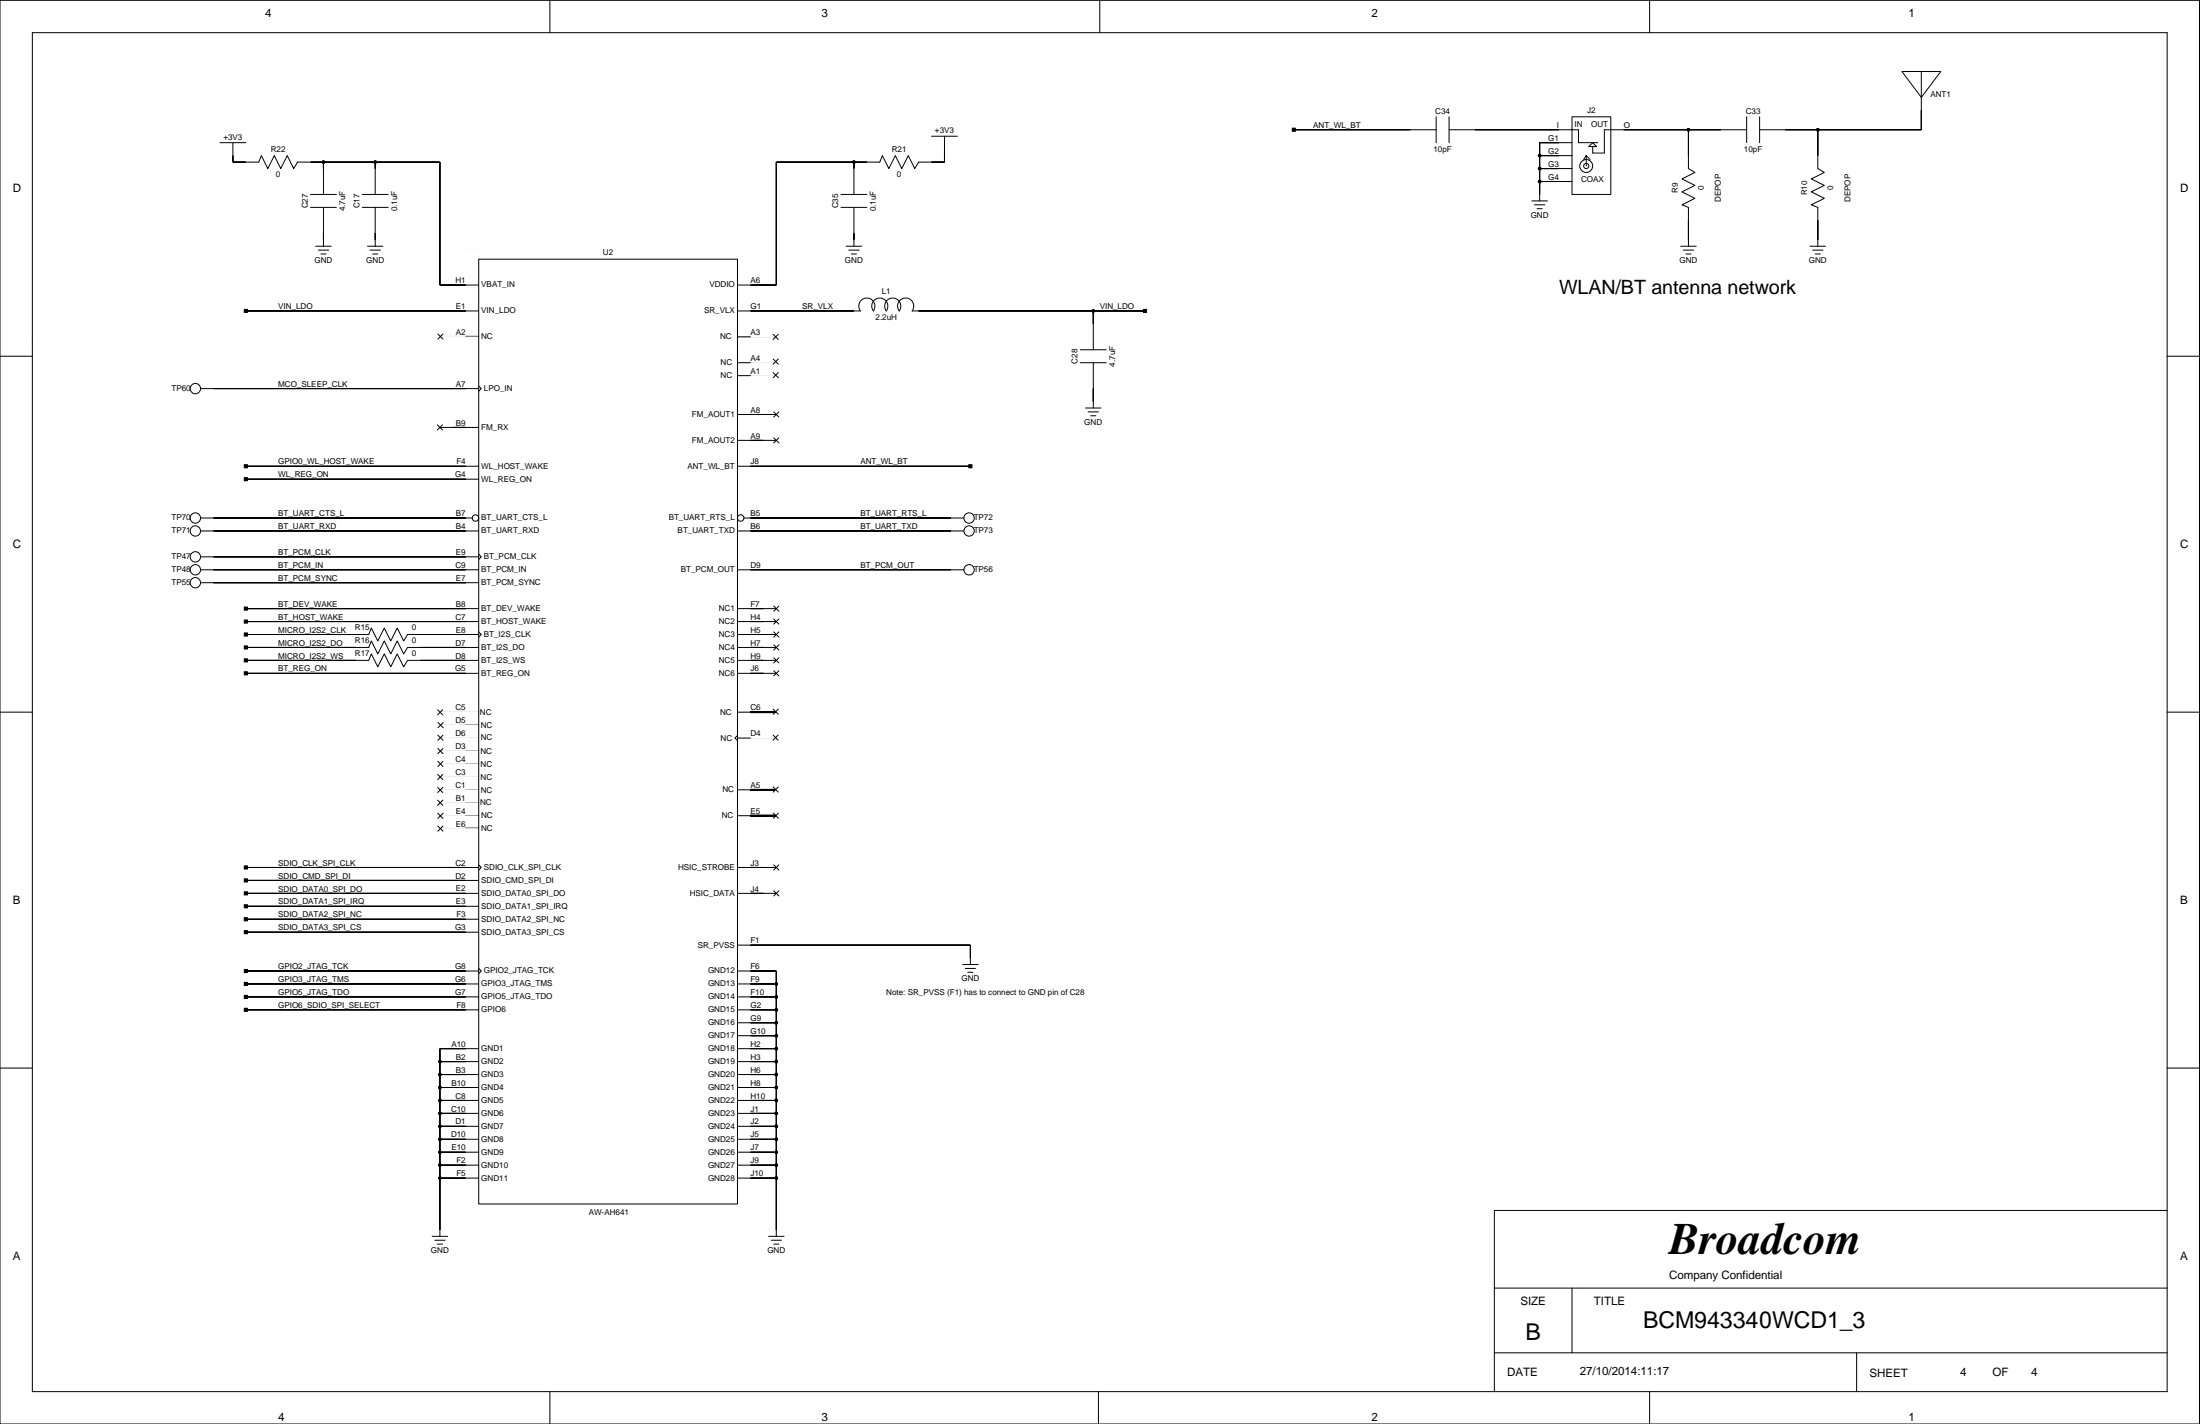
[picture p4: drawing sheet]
<svg xmlns="http://www.w3.org/2000/svg" width="432mm" height="279mm" viewBox="0 0 432 279" stroke-linecap="round" stroke-linejoin="round" font-family="sans-serif">
<g fill="none" stroke="#000" stroke-width=".2">
<path d="M0 .1h431.7v279.3h-431.7zM6.3 6.4h419.1v266.7h-419.1zM107.9 .1v6.3M215.9 .1v6.3M323.8 .1v6.3M373.3 14h7.6l-3.8 5.1zM377.1 14v11.5h-31.7M378.4 19.1h.1M379.6 19.1h.1M380.9 19.1h.1M43.2 28h5M45.7 28v3.8h5.1l.5-1.3 1.3 2.6 1.2-2.6 1.3 2.6 1.3-2.6 1.2 2.6 .8-1.3h27.9v24.1h7.7"/>
<path d="M60.9 38.2h5.1M63.5 31.8v6.4M71.1 38.2h5.1M73.6 31.8v6.4M165.1 38.2h5M167.6 31.8v6.4M182.8 26.7h5.1M185.4 26.7v5.1h-5.1l-.8 1.3-1.2-2.6-1.3 2.6-1.3-2.6-1.2 2.6-1.3-2.6-.5 1.3h-20.3v24.1h-7.7M253.9 25.5h28M281.9 22.9v5.1M284.4 25.5h25.4v2.5h3.8M284.4 22.9v5.1"/>
<path d="M300.7 39.4h3M302.2 30.5h6.3M302.2 33.1h6.3M302.2 35.6h6.3M308.5 28h-6.3v11.4M308.5 22.9h7.7v15.3h-7.7zM311.3 30.5l-.5 .8M311.3 30.5v2.1M311.3 30.5l.8 .8M312.6 28l.8 .8h-1.6zM331.4 25.5v7.6l1.3 .7-2.6 1.3 2.6 1.3-2.6 1.2 2.6 1.3-2.6 1.3 1.3 .5v7.6M342.8 22.9v5.1"/>
<path d="M342.8 25.5h-27.9v4.5h-2.3v-1.2M345.4 22.9v5.1M356.8 25.5v7.6l1.3 .7-2.6 1.3 2.6 1.3-2.6 1.2 2.6 1.3-2.6 1.3 1.3 .5v7.6M378.4 20.4h.1M379.6 21.6h.1M60.9 40.7h5.1M62 48.3h3M62.5 49.1h2M63 49.8h1M63.5 40.7v7.6M71.1 40.7h5.1M72.1 48.3h3.1"/>
<path d="M72.6 49.1h2.1M73.1 49.8h1.1M73.6 40.7v7.6M94 50.9h50.7v185.3h-50.7zM165.1 40.7h5M166.1 48.3h3M166.6 49.1h2M167.1 49.8h1M167.6 40.7v7.6M301.2 40.2h2M301.7 40.9h1M329.9 48.3h3"/>
<path d="M330.4 49.1h2M330.9 49.8h1M355.3 48.3h3M355.8 49.1h2M356.3 49.8h1M0 69.9h6.3M39.4 76.2h54.6M48.2 61h45.8M85.9 65.5l1 1M86.6 65.9l7.4 .1M86.9 65.5l-1 1M94 75.7l.5 .5-.5 .6"/>
<path d="M144.7 61h24.2a1.59 1.59 0 0 1 .2-2.1 1.59 1.59 0 0 1 2.1 0 1.59 1.59 0 0 1 .2 2.1 1.59 1.59 0 0 1 .2-2.1 1.59 1.59 0 0 1 2.2 0 1.59 1.59 0 0 1 .2 2.1 1.59 1.59 0 0 1 .2-2.1 1.59 1.59 0 0 1 2.1 0 1.59 1.59 0 0 1 .2 2.1 1.59 1.59 0 0 1 .2-2.1 1.59 1.59 0 0 1 2.1 0 1.59 1.59 0 0 1 .2 2.1h45.7M144.7 71.2h2.6M144.7 66.1h2.6M145 66.2h7.1M145 71h7.1M151.7 65.6l1 1M151.7 70.4l1.1 1.1M151.7 73.1l1.1 1M152.1 73.7h-7.4M152.7 65.6l-1 1M152.8 70.4l-1.1 1.1M152.8 73.1l-1.1 1"/>
<path d="M212 71.2h5.1M212 68.6h5.1M214.6 61v7.6M214.6 71.2v8.9M425.4 69.9h6.3M48.2 91.5h45.8M48.2 94h45.8M85.8 83.4l1 1M86.3 83.9h7.7M86.8 83.4l-1 1M144.7 91.5h45.8M144.7 81.3h7.7"/>
<path d="M144.7 86.4h7.7M151.9 80.8l1 1M151.9 85.9l1 1M152.9 80.8l-1 1M152.9 85.9l-1 1M213.1 80.1h3M213.6 80.8h2M214.1 81.6h1M39.4 109.3h54.6M39.4 111.8h54.6M39.4 114.3h54.6M39.4 101.6h53.3"/>
<path d="M39.4 104.2h54.6M48.2 119.4h45.8M94 108.8l.5 .5-.5 .5M144.7 119.4h7.7M144.7 111.8h44.5M144.7 104.2h44.5M146 101.6h43.2M151.9 118.9l1 1M152.9 118.9l-1 1M0 139.7h6.3M48.2 122h45.8M48.2 132.1h45.8"/>
<path d="M48.2 124.5h24.2l.5-1.3 1.3 2.6 1.2-2.6 1.3 2.6 1.3-2.6 1.2 2.6 .8-1.3h14M48.2 127h24.2l.5-1.2 1.3 2.5 1.2-2.5 1.3 2.5 1.3-2.5 1.2 2.5 .8-1.3h14M48.2 129.6h24.2l.5-1.3 1.3 2.5 1.2-2.5 1.3 2.5 1.3-2.5 1.2 2.5 .8-1.2h14M85.9 139.2l1 1.1M86.9 139.2l-1 1.1M94 124l.5 .5-.5 .5M94 139.6l-7.5 .1M144.7 139.7h7.4M144.7 122h7.7M144.7 124.5h7.7M144.7 127h7.7M144.7 129.6h7.7"/>
<path d="M144.7 132.1h7.7M151.7 139.1l1.1 1.1M151.9 121.4l1 1.1M151.9 124l1 1M151.9 126.5l1 1M151.9 129.1l1 1M151.9 131.6l1 1M152.8 139.1l-1.1 1.1M152.9 121.4l-1 1.1M152.9 124l-1 1M152.9 126.5l-1 1M152.9 129.1l-1 1"/>
<path d="M152.9 131.6l-1 1M425.4 139.7h6.3M85.9 154.5l1 1M85.9 157l1 1M85.9 151.9l1 1.1M85.9 146.9l1.1 1M85.9 149.4l1.1 1M85.9 159.6l1.1 1M85.9 144.2l1.1 1.1M86 141.8l1 1M86.6 157.4h7.4M86.6 154.9h7.1"/>
<path d="M86.6 149.8h7.1M86.6 144.7h7.4M86.9 154.5l-1 1M86.9 157l-1 1M86.9 151.9l-1 1.1M87 146.9l-1.1 1M87 149.4l-1.1 1M87 159.6l-1.1 1M87 144.2l-1.1 1.1M87 141.8l-1 1M91.4 149.8h2.6M91.4 154.9h2.6"/>
<path d="M94 142.2h-7.4M94 147.3h-7.4M94 152.3l-7.4 .1M94 160h-7.4M144.7 144.8h7.4M144.7 155h2.6M144.7 144.3l-.5 .5 .5 .5M151.7 144.2l1 1M151.7 154.4l1.1 1M151.8 159.5l1 1.1M152.7 144.2l-1 1M152.8 154.4l-1.1 1"/>
<path d="M152.8 159.5l-1 1.1M48.2 175.3h45.8M48.2 170.2h45.8M48.2 172.7h45.8M48.2 177.8h45.8M85.9 162.1l1.1 1M86.6 162.5h7.1M87 162.1l-1.1 1M91.4 162.4h2.6M94 169.7l.5 .5-.5 .5M144.7 175.3h7.7M144.7 170.2h7.7"/>
<path d="M144.7 160h2.6M151.9 169.7l1 1M151.9 174.8l1 1M152.9 169.7l-1 1M152.9 174.8l-1 1M48.2 190.5h45.8M48.2 193.1h45.8M48.2 195.6h45.8M48.2 198.1h45.8M48.2 180.4h45.8M48.2 182.9h45.8M94 190l.5 .5-.5 .5"/>
<path d="M144.7 190.5h7.7v52.1M144.7 193.1h7.7M144.7 195.6h7.7M144.7 198.1h7.7M144.7 185.4h45.8v3.9M188.9 189.3h3.1M189.4 190h2.1M189.9 190.8h1.1M0 209.6h6.3M86.3 208.3h7.7M86.3 210.8h7.7M86.3 213.4h7.7"/>
<path d="M86.3 215.9h7.7M86.3 218.5h7.7M94 205.8h-7.7v36.8M144.7 205.8h7.7M144.7 200.7h7.7M144.7 203.2h7.7M144.7 208.3h7.7M144.7 210.8h7.7M144.7 213.4h7.7M144.7 215.9h7.7M144.7 218.5h7.7M425.4 209.6h6.3"/>
<path d="M86.3 228.6h7.7M86.3 231.2h7.7M86.3 226.1h7.7M86.3 221h7.7M86.3 223.5h7.7M144.7 228.6h7.7M144.7 231.2h7.7M144.7 226.1h7.7M144.7 221h7.7M144.7 223.5h7.7M425.4 237.5h-132.1v35.6M84.8 242.6h3.1"/>
<path d="M85.3 243.3h2.1M85.8 244.1h1M150.8 242.6h3.1M151.3 243.3h2.1M151.9 244.1h1M293.3 252.7h132.1M308.5 252.7v12.7M107.9 273.1v6.3M215.6 273.1v6.3M293.3 265.4h132.1M323.8 273.1v6.3M364.4 265.4v7.7"/>
<circle cx="63.5" cy="31.8" r=".25"/>
<circle cx="73.6" cy="31.8" r=".25"/>
<circle cx="167.6" cy="31.8" r=".25"/>
<circle cx="302.2" cy="30.5" r=".25"/>
<circle cx="302.2" cy="33.1" r=".25"/>
<circle cx="302.2" cy="35.6" r=".25"/>
<circle cx="311.3" cy="32.6" r="1.27"/>
<circle cx="311.3" cy="32.6" r=".51"/>
<circle cx="331.4" cy="25.5" r=".25"/>
<circle cx="356.8" cy="25.5" r=".25"/>
<circle cx="38.3" cy="76.2" r="1.02"/>
<circle cx="214.6" cy="61" r=".25"/>
<circle cx="38.3" cy="101.6" r="1.02"/>
<circle cx="38.3" cy="114.3" r="1.02"/>
<circle cx="38.3" cy="104.2" r="1.02"/>
<circle cx="38.3" cy="111.8" r="1.02"/>
<circle cx="38.3" cy="109.3" r="1.02"/>
<circle cx="93.3" cy="101.6" r=".63"/>
<circle cx="145.4" cy="101.6" r=".63"/>
<circle cx="190.2" cy="101.6" r="1.02"/>
<circle cx="190.2" cy="111.8" r="1.02"/>
<circle cx="190.2" cy="104.2" r="1.02"/>
<circle cx="152.4" cy="195.6" r=".25"/>
<circle cx="152.4" cy="193.1" r=".25"/>
<circle cx="152.4" cy="198.1" r=".25"/>
<circle cx="86.3" cy="210.8" r=".25"/>
<circle cx="86.3" cy="215.9" r=".25"/>
<circle cx="86.3" cy="208.3" r=".25"/>
<circle cx="86.3" cy="213.4" r=".25"/>
<circle cx="86.3" cy="218.5" r=".25"/>
<circle cx="152.4" cy="210.8" r=".25"/>
<circle cx="152.4" cy="203.2" r=".25"/>
<circle cx="152.4" cy="200.7" r=".25"/>
<circle cx="152.4" cy="215.9" r=".25"/>
<circle cx="152.4" cy="208.3" r=".25"/>
<circle cx="152.4" cy="205.8" r=".25"/>
<circle cx="152.4" cy="213.4" r=".25"/>
<circle cx="152.4" cy="218.5" r=".25"/>
<circle cx="86.3" cy="231.2" r=".25"/>
<circle cx="86.3" cy="221" r=".25"/>
<circle cx="86.3" cy="228.6" r=".25"/>
<circle cx="86.3" cy="223.5" r=".25"/>
<circle cx="86.3" cy="226.1" r=".25"/>
<circle cx="152.4" cy="228.6" r=".25"/>
<circle cx="152.4" cy="221" r=".25"/>
<circle cx="152.4" cy="231.2" r=".25"/>
<circle cx="152.4" cy="223.5" r=".25"/>
<circle cx="152.4" cy="226.1" r=".25"/>
</g>
<g fill="#000" stroke="#000" stroke-width=".2">
<path d="M45.7 30.5v1.3z" fill-rule="evenodd"/>
<path d="M45.7 31.8h2.5z" fill-rule="evenodd"/>
<path d="M60.9 31.8h2.6z" fill-rule="evenodd"/>
<path d="M63.5 31.8v1.3z" fill-rule="evenodd"/>
<path d="M73.6 31.8v1.3z" fill-rule="evenodd"/>
<path d="M63.5 31.8h10.1z" fill-rule="evenodd"/>
<path d="M86.3 31.8v24.1z" fill-rule="evenodd"/>
<path d="M73.6 31.8h12.7z" fill-rule="evenodd"/>
<path d="M152.4 31.8v24.1z" fill-rule="evenodd"/>
<path d="M167.6 31.8v1.3z" fill-rule="evenodd"/>
<path d="M152.4 31.8h15.2z" fill-rule="evenodd"/>
<path d="M167.6 31.8h2.5z" fill-rule="evenodd"/>
<path d="M182.8 31.8h2.6z" fill-rule="evenodd"/>
<path d="M185.4 29.3v2.5z" fill-rule="evenodd"/>
<path d="M253.6 25.2h.6v.6h-.6z" fill-rule="evenodd"/>
<path d="M253.9 25.5h22.9z" fill-rule="evenodd"/>
<path d="M302.2 35.6v2.6z" fill-rule="evenodd"/>
<path d="M302.2 33.1v2.5z" fill-rule="evenodd"/>
<path d="M302.2 30.5v2.6z" fill-rule="evenodd"/>
<path d="M302.2 28v2.5z" fill-rule="evenodd"/>
<path d="M302.2 30.5h3.8z" fill-rule="evenodd"/>
<path d="M302.2 33.1h3.8z" fill-rule="evenodd"/>
<path d="M302.2 35.6h3.8z" fill-rule="evenodd"/>
<path d="M302.2 28h3.8z" fill-rule="evenodd"/>
<path d="M289.5 25.5h16.5z" fill-rule="evenodd"/>
<path d="M331.4 25.5v5z" fill-rule="evenodd"/>
<path d="M318.7 25.5h12.7z" fill-rule="evenodd"/>
<path d="M331.4 25.5h6.3z" fill-rule="evenodd"/>
<path d="M356.8 25.5v5z" fill-rule="evenodd"/>
<path d="M350.4 25.5h6.4z" fill-rule="evenodd"/>
<path d="M356.8 25.5h20.3z" fill-rule="evenodd"/>
<path d="M377.1 21.6v3.9z" fill-rule="evenodd"/>
<path d="M63.5 45.8v1.2z" fill-rule="evenodd"/>
<path d="M73.6 45.8v1.2z" fill-rule="evenodd"/>
<path d="M86.3 55.9h5.1z" fill-rule="evenodd"/>
<path d="M147.3 55.9h5.1z" fill-rule="evenodd"/>
<path d="M167.6 45.8v1.2z" fill-rule="evenodd"/>
<path d="M331.4 43.2v3.8z" fill-rule="evenodd"/>
<path d="M356.8 43.2v3.8z" fill-rule="evenodd"/>
<path d="M47.9 60.7h.7v.6h-.7z" fill-rule="evenodd"/>
<path d="M41.9 76.2h49.5z" fill-rule="evenodd"/>
<path d="M48.2 61h43.2z" fill-rule="evenodd"/>
<path d="M147.3 61h20.3z" fill-rule="evenodd"/>
<path d="M180.3 61h34.3z" fill-rule="evenodd"/>
<path d="M214.6 61v2.5z" fill-rule="evenodd"/>
<path d="M214.6 76.2v2.6z" fill-rule="evenodd"/>
<path d="M224.4 60.7h.6v.6h-.6z" fill-rule="evenodd"/>
<path d="M214.6 61h10.1z" fill-rule="evenodd"/>
<path d="M47.9 93.7h.7v.6h-.7z" fill-rule="evenodd"/>
<path d="M47.9 91.2h.7v.6h-.7z" fill-rule="evenodd"/>
<path d="M48.2 94h43.2z" fill-rule="evenodd"/>
<path d="M48.2 91.5h43.2z" fill-rule="evenodd"/>
<path d="M88.9 83.9h2.5z" fill-rule="evenodd"/>
<path d="M147.3 81.3h2.5z" fill-rule="evenodd"/>
<path d="M147.3 86.4h2.5z" fill-rule="evenodd"/>
<path d="M190.2 91.2h.6v.6h-.6z" fill-rule="evenodd"/>
<path d="M147.3 91.5h43.2z" fill-rule="evenodd"/>
<path d="M47.9 119.1h.7v.6h-.7z" fill-rule="evenodd"/>
<path d="M41.9 101.6h49.5z" fill-rule="evenodd"/>
<path d="M41.9 104.2h49.5z" fill-rule="evenodd"/>
<path d="M48.2 119.4h43.2z" fill-rule="evenodd"/>
<path d="M41.9 109.3h49.5z" fill-rule="evenodd"/>
<path d="M41.9 111.8h49.5z" fill-rule="evenodd"/>
<path d="M41.9 114.3h49.5z" fill-rule="evenodd"/>
<path d="M147.3 119.4h2.5z" fill-rule="evenodd"/>
<path d="M147.3 101.6h39.3z" fill-rule="evenodd"/>
<path d="M147.3 104.2h39.3z" fill-rule="evenodd"/>
<path d="M147.3 111.8h39.3z" fill-rule="evenodd"/>
<path d="M47.9 121.7h.7v.6h-.7z" fill-rule="evenodd"/>
<path d="M47.9 131.8h.7v.6h-.7z" fill-rule="evenodd"/>
<path d="M47.9 124.2h.7v.6h-.7z" fill-rule="evenodd"/>
<path d="M47.9 126.7h.7v.6h-.7z" fill-rule="evenodd"/>
<path d="M47.9 129.3h.7v.6h-.7z" fill-rule="evenodd"/>
<path d="M48.2 124.5h21.6z" fill-rule="evenodd"/>
<path d="M48.2 127h21.6z" fill-rule="evenodd"/>
<path d="M48.2 129.6h21.6z" fill-rule="evenodd"/>
<path d="M48.2 122h43.2z" fill-rule="evenodd"/>
<path d="M48.2 132.1h43.2z" fill-rule="evenodd"/>
<path d="M82.5 124.5h8.9z" fill-rule="evenodd"/>
<path d="M82.5 127h8.9z" fill-rule="evenodd"/>
<path d="M82.5 129.6h8.9z" fill-rule="evenodd"/>
<path d="M147.3 122h2.5z" fill-rule="evenodd"/>
<path d="M147.3 124.5h2.5z" fill-rule="evenodd"/>
<path d="M147.3 127h2.5z" fill-rule="evenodd"/>
<path d="M147.3 129.6h2.5z" fill-rule="evenodd"/>
<path d="M147.3 132.1h2.5z" fill-rule="evenodd"/>
<path d="M147.2 139.7h5.1z" fill-rule="evenodd"/>
<path d="M147.2 155h5z" fill-rule="evenodd"/>
<path d="M47.9 169.9h.7v.6h-.7z" fill-rule="evenodd"/>
<path d="M47.9 172.4h.7v.6h-.7z" fill-rule="evenodd"/>
<path d="M47.9 175h.7v.6h-.7z" fill-rule="evenodd"/>
<path d="M47.9 177.5h.7v.6h-.7z" fill-rule="evenodd"/>
<path d="M48.2 170.2h43.2z" fill-rule="evenodd"/>
<path d="M48.2 172.7h43.2z" fill-rule="evenodd"/>
<path d="M48.2 175.3h43.2z" fill-rule="evenodd"/>
<path d="M48.2 177.8h43.2z" fill-rule="evenodd"/>
<path d="M147.3 170.2h2.5z" fill-rule="evenodd"/>
<path d="M147.3 175.3h2.5z" fill-rule="evenodd"/>
<path d="M147.2 160h5.1z" fill-rule="evenodd"/>
<path d="M47.9 180.1h.7v.6h-.7z" fill-rule="evenodd"/>
<path d="M47.9 182.6h.7v.6h-.7z" fill-rule="evenodd"/>
<path d="M47.9 197.8h.7v.6h-.7z" fill-rule="evenodd"/>
<path d="M47.9 195.3h.7v.6h-.7z" fill-rule="evenodd"/>
<path d="M47.9 192.8h.7v.6h-.7z" fill-rule="evenodd"/>
<path d="M47.9 190.2h.7v.6h-.7z" fill-rule="evenodd"/>
<path d="M48.2 180.4h43.2z" fill-rule="evenodd"/>
<path d="M48.2 182.9h43.2z" fill-rule="evenodd"/>
<path d="M48.2 198.1h43.2z" fill-rule="evenodd"/>
<path d="M48.2 195.6h43.2z" fill-rule="evenodd"/>
<path d="M48.2 193.1h43.2z" fill-rule="evenodd"/>
<path d="M48.2 190.5h43.2z" fill-rule="evenodd"/>
<path d="M147.3 193.1h5.1z" fill-rule="evenodd"/>
<path d="M147.3 195.6h5.1z" fill-rule="evenodd"/>
<path d="M147.3 198.1h5.1z" fill-rule="evenodd"/>
<path d="M152.4 198.1v2.6z" fill-rule="evenodd"/>
<path d="M152.4 195.6v2.5z" fill-rule="evenodd"/>
<path d="M152.4 193.1v2.5z" fill-rule="evenodd"/>
<path d="M152.4 190.5v2.6z" fill-rule="evenodd"/>
<path d="M147.3 190.5h5.1z" fill-rule="evenodd"/>
<path d="M147.3 185.4h43.2z" fill-rule="evenodd"/>
<path d="M190.5 185.4v2.6z" fill-rule="evenodd"/>
<path d="M86.3 205.8v2.5z" fill-rule="evenodd"/>
<path d="M86.3 208.3v2.5z" fill-rule="evenodd"/>
<path d="M86.3 210.8v2.6z" fill-rule="evenodd"/>
<path d="M86.3 213.4v2.5z" fill-rule="evenodd"/>
<path d="M86.3 215.9v2.6z" fill-rule="evenodd"/>
<path d="M86.3 218.5v2.5z" fill-rule="evenodd"/>
<path d="M86.3 218.5h5.1z" fill-rule="evenodd"/>
<path d="M86.3 215.9h5.1z" fill-rule="evenodd"/>
<path d="M86.3 213.4h5.1z" fill-rule="evenodd"/>
<path d="M86.3 210.8h5.1z" fill-rule="evenodd"/>
<path d="M86.3 208.3h5.1z" fill-rule="evenodd"/>
<path d="M86.3 205.8h5.1z" fill-rule="evenodd"/>
<path d="M147.3 200.7h5.1z" fill-rule="evenodd"/>
<path d="M147.3 203.2h5.1z" fill-rule="evenodd"/>
<path d="M147.3 205.8h5.1z" fill-rule="evenodd"/>
<path d="M147.3 208.3h5.1z" fill-rule="evenodd"/>
<path d="M147.3 210.8h5.1z" fill-rule="evenodd"/>
<path d="M147.3 213.4h5.1z" fill-rule="evenodd"/>
<path d="M147.3 215.9h5.1z" fill-rule="evenodd"/>
<path d="M147.3 218.5h5.1z" fill-rule="evenodd"/>
<path d="M152.4 218.5v2.5z" fill-rule="evenodd"/>
<path d="M152.4 215.9v2.6z" fill-rule="evenodd"/>
<path d="M152.4 213.4v2.5z" fill-rule="evenodd"/>
<path d="M152.4 210.8v2.6z" fill-rule="evenodd"/>
<path d="M152.4 208.3v2.5z" fill-rule="evenodd"/>
<path d="M152.4 205.8v2.5z" fill-rule="evenodd"/>
<path d="M152.4 203.2v2.6z" fill-rule="evenodd"/>
<path d="M152.4 200.7v2.5z" fill-rule="evenodd"/>
<path d="M86.3 231.2v10.1z" fill-rule="evenodd"/>
<path d="M86.3 228.6v2.6z" fill-rule="evenodd"/>
<path d="M86.3 221v2.5z" fill-rule="evenodd"/>
<path d="M86.3 223.5v2.6z" fill-rule="evenodd"/>
<path d="M86.3 226.1v2.5z" fill-rule="evenodd"/>
<path d="M86.3 231.2h5.1z" fill-rule="evenodd"/>
<path d="M86.3 226.1h5.1z" fill-rule="evenodd"/>
<path d="M86.3 223.5h5.1z" fill-rule="evenodd"/>
<path d="M86.3 221h5.1z" fill-rule="evenodd"/>
<path d="M86.3 228.6h5.1z" fill-rule="evenodd"/>
<path d="M147.3 221h5.1z" fill-rule="evenodd"/>
<path d="M147.3 223.5h5.1z" fill-rule="evenodd"/>
<path d="M152.4 231.2v10.1z" fill-rule="evenodd"/>
<path d="M147.3 231.2h5.1z" fill-rule="evenodd"/>
<path d="M152.4 228.6v2.6z" fill-rule="evenodd"/>
<path d="M147.3 228.6h5.1z" fill-rule="evenodd"/>
<path d="M152.4 226.1v2.5z" fill-rule="evenodd"/>
<path d="M147.3 226.1h5.1z" fill-rule="evenodd"/>
<path d="M152.4 223.5v2.6z" fill-rule="evenodd"/>
<path d="M152.4 221v2.5z" fill-rule="evenodd"/>
<circle cx="63.5" cy="31.8" r=".25"/>
<circle cx="73.6" cy="31.8" r=".25"/>
<circle cx="167.6" cy="31.8" r=".25"/>
<circle cx="302.2" cy="30.5" r=".25"/>
<circle cx="302.2" cy="33.1" r=".25"/>
<circle cx="302.2" cy="35.6" r=".25"/>
<circle cx="331.4" cy="25.5" r=".25"/>
<circle cx="356.8" cy="25.5" r=".25"/>
<circle cx="214.6" cy="61" r=".25"/>
<circle cx="152.4" cy="195.6" r=".25"/>
<circle cx="152.4" cy="193.1" r=".25"/>
<circle cx="152.4" cy="198.1" r=".25"/>
<circle cx="86.3" cy="210.8" r=".25"/>
<circle cx="86.3" cy="215.9" r=".25"/>
<circle cx="86.3" cy="208.3" r=".25"/>
<circle cx="86.3" cy="213.4" r=".25"/>
<circle cx="86.3" cy="218.5" r=".25"/>
<circle cx="152.4" cy="210.8" r=".25"/>
<circle cx="152.4" cy="203.2" r=".25"/>
<circle cx="152.4" cy="200.7" r=".25"/>
<circle cx="152.4" cy="215.9" r=".25"/>
<circle cx="152.4" cy="208.3" r=".25"/>
<circle cx="152.4" cy="205.8" r=".25"/>
<circle cx="152.4" cy="213.4" r=".25"/>
<circle cx="152.4" cy="218.5" r=".25"/>
<circle cx="86.3" cy="231.2" r=".25"/>
<circle cx="86.3" cy="221" r=".25"/>
<circle cx="86.3" cy="228.6" r=".25"/>
<circle cx="86.3" cy="223.5" r=".25"/>
<circle cx="86.3" cy="226.1" r=".25"/>
<circle cx="152.4" cy="228.6" r=".25"/>
<circle cx="152.4" cy="221" r=".25"/>
<circle cx="152.4" cy="231.2" r=".25"/>
<circle cx="152.4" cy="223.5" r=".25"/>
<circle cx="152.4" cy="226.1" r=".25"/>
</g>
<text font-size="8.8" x="327.6" y="246.1">Broadcom</text>
<g font-size="4.6">
<text x="299.4" y="263">B</text>
<text x="322.5" y="260.6">BCM943340WCD1_3</text>
</g>
<text font-size="3.9" x="306" y="57.6">WLAN/BT antenna network</text>
<g font-size="2.3">
<text x="52.1" y="3.4">4</text>
<text x="161.3" y="3.4">3</text>
<text x="269.2" y="3.4">2</text>
<text x="374.6" y="3.4">1</text>
<text x="2.5" y="37.6">D</text>
<text x="427.9" y="37.6">D</text>
<text x="2.5" y="107.5">C</text>
<text x="427.9" y="107.5">C</text>
<text x="2.5" y="177.3">B</text>
<text x="427.9" y="177.3">B</text>
<text x="2.5" y="247.1">A</text>
<text x="327.6" y="250.9">Company Confidential</text>
<text x="427.9" y="247.1">A</text>
<text x="298.4" y="256">SIZE</text>
<text x="312.8" y="256">TITLE</text>
<text x="310.1" y="269.7">27/10/2014:11:17</text>
<text x="384.7" y="270">4</text>
<text x="398.7" y="270">4</text>
<text x="295.8" y="270">DATE</text>
<text x="366.9" y="270.2">SHEET</text>
<text x="391.1" y="270">OF</text>
<text x="54.6" y="278.9">4</text>
<text x="161.3" y="278.9">3</text>
<text x="269.2" y="278.9">2</text>
<text x="374.6" y="278.9">1</text>
</g>
<g font-size="1.6">
<text x="281.7" y="22.4">C34</text>
<text x="311.5" y="22.1">J2</text>
<text x="342.6" y="22.4">C33</text>
<text x="378.9" y="19">ANT1</text>
<text x="43.8" y="27.5">+3V3</text>
<text x="53.1" y="29.7">R22</text>
<text x="175" y="29.7">R21</text>
<text x="183.5" y="26.2">+3V3</text>
<text x="257.8" y="25.1">ANT_WL_BT</text>
<text x="281.3" y="29.7">10pF</text>
<text x="303.9" y="27.7">G1</text>
<text x="305.6" y="25.2">I</text>
<text x="309" y="24.9">IN</text>
<text x="312.3" y="24.9">OUT</text>
<text x="318.7" y="25.1">O</text>
<text x="342.3" y="29.7">10pF</text>
<text x="54.2" y="34.8">0</text>
<text x="176.1" y="34.8">0</text>
<text x="303.9" y="30.2">G2</text>
<text x="303.9" y="32.7">G3</text>
<text x="303.9" y="35.3">G4</text>
<text x="310.3" y="35.8">COAX</text>
<text x="60.4" y="40.9" transform="rotate(-90 60.4 40.9)">C27</text>
<text x="67.8" y="41.4" transform="rotate(-90 67.8 41.4)">4.7uF</text>
<text x="70.6" y="40.9" transform="rotate(-90 70.6 40.9)">C17</text>
<text x="77.9" y="41.4" transform="rotate(-90 77.9 41.4)">0.1uF</text>
<text x="164.5" y="40.9" transform="rotate(-90 164.5 40.9)">C35</text>
<text x="171.9" y="41.4" transform="rotate(-90 171.9 41.4)">0.1uF</text>
<text x="329.3" y="37.9" transform="rotate(-90 329.3 37.9)">R9</text>
<text x="334.4" y="37.3" transform="rotate(-90 334.4 37.3)">0</text>
<text x="337.8" y="39.7" transform="rotate(-90 337.8 39.7)">DEPOP</text>
<text x="354.7" y="38.3" transform="rotate(-90 354.7 38.3)">R10</text>
<text x="359.8" y="37.3" transform="rotate(-90 359.8 37.3)">0</text>
<text x="363.2" y="39.7" transform="rotate(-90 363.2 39.7)">DEPOP</text>
<text x="300.4" y="42.7">GND</text>
<text x="61.7" y="51.6">GND</text>
<text x="71.9" y="51.6">GND</text>
<text x="118.3" y="50.1">U2</text>
<text x="165.8" y="51.6">GND</text>
<text x="329.6" y="51.6">GND</text>
<text x="355" y="51.6">GND</text>
<text x="89.4" y="55.6">H1</text>
<text x="94.5" y="56.4">VBAT_IN</text>
<text x="139.2" y="56.4">VDDIO</text>
<text x="147.3" y="55.6">A6</text>
<text x="173.1" y="57.7">L1</text>
<text x="54.6" y="60.6">VIN_LDO</text>
<text x="89.5" y="65.7">A2</text>
<text x="89.5" y="60.6">E1</text>
<text x="94.5" y="61.5">VIN_LDO</text>
<text x="138.2" y="61.5">SR_VLX</text>
<text x="147.3" y="65.7">A3</text>
<text x="147.3" y="60.6">G1</text>
<text x="157.4" y="60.6">SR_VLX</text>
<text x="171.8" y="62.8">2.2uH</text>
<text x="215.9" y="60.6">VIN_LDO</text>
<text x="94.4" y="66.6">NC</text>
<text x="141.3" y="66.6">NC</text>
<text x="141.4" y="71.6">NC</text>
<text x="147.3" y="70.8">A4</text>
<text x="211.5" y="71.3" transform="rotate(-90 211.5 71.3)">C28</text>
<text x="218.9" y="71.9" transform="rotate(-90 218.9 71.9)">4.7uF</text>
<text x="33.7" y="76.7">TP60</text>
<text x="54.6" y="75.9">MCO_SLEEP_CLK</text>
<text x="89.5" y="75.9">A7</text>
<text x="95" y="76.7">LPO_IN</text>
<text x="141.4" y="74.2">NC</text>
<text x="147.3" y="73.3">A1</text>
<text x="89.5" y="83.5">B9</text>
<text x="135.8" y="81.8">FM_AOUT1</text>
<text x="147.3" y="81">A8</text>
<text x="212.8" y="83.3">GND</text>
<text x="94.5" y="84.3">FM_RX</text>
<text x="135.8" y="86.9">FM_AOUT2</text>
<text x="147.3" y="86">A9</text>
<text x="54.6" y="93.7">WL_REG_ON</text>
<text x="54.6" y="91.1">GPIO0_WL_HOST_WAKE</text>
<text x="89.3" y="93.7">G4</text>
<text x="89.6" y="91.1">F4</text>
<text x="94.5" y="92">WL_HOST_WAKE</text>
<text x="94.5" y="94.5">WL_REG_ON</text>
<text x="134.9" y="92">ANT_WL_BT</text>
<text x="147.3" y="91.1">J8</text>
<text x="168.9" y="91.1">ANT_WL_BT</text>
<text x="54.6" y="101.3">BT_UART_CTS_L</text>
<text x="89.5" y="101.3">B7</text>
<text x="147.3" y="101.3">B5</text>
<text x="168.9" y="101.3">BT_UART_RTS_L</text>
<text x="33.7" y="102.1">TP70</text>
<text x="33.7" y="104.7">TP71</text>
<text x="54.6" y="103.8">BT_UART_RXD</text>
<text x="89.5" y="103.8">B4</text>
<text x="94.5" y="102.1">BT_UART_CTS_L</text>
<text x="94.5" y="104.7">BT_UART_RXD</text>
<text x="131.2" y="102.1">BT_UART_RTS_L</text>
<text x="133" y="104.7">BT_UART_TXD</text>
<text x="147.3" y="103.8">B6</text>
<text x="168.9" y="103.8">BT_UART_TXD</text>
<text x="191.1" y="102.1">TP72</text>
<text x="191.1" y="104.7">TP73</text>
<text x="33.7" y="109.7">TP47</text>
<text x="33.7" y="112.3">TP48</text>
<text x="54.6" y="108.9">BT_PCM_CLK</text>
<text x="54.6" y="111.4">BT_PCM_IN</text>
<text x="54.6" y="114">BT_PCM_SYNC</text>
<text x="89.4" y="111.4">C9</text>
<text x="89.5" y="108.9">E9</text>
<text x="89.5" y="114">E7</text>
<text x="94.5" y="112.3">BT_PCM_IN</text>
<text x="95" y="109.7">BT_PCM_CLK</text>
<text x="133.6" y="112.3">BT_PCM_OUT</text>
<text x="147.3" y="111.4">D9</text>
<text x="168.9" y="111.4">BT_PCM_OUT</text>
<text x="191.1" y="112.3">TP56</text>
<text x="33.7" y="114.8">TP55</text>
<text x="54.6" y="119.1">BT_DEV_WAKE</text>
<text x="89.5" y="119.1">B8</text>
<text x="94.5" y="119.9">BT_DEV_WAKE</text>
<text x="94.5" y="114.8">BT_PCM_SYNC</text>
<text x="141.1" y="119.9">NC1</text>
<text x="147.3" y="119.1">F7</text>
<text x="54.6" y="121.6">BT_HOST_WAKE</text>
<text x="54.6" y="124.1">MICRO_I2S2_CLK</text>
<text x="69.7" y="123.7">R15</text>
<text x="80.8" y="123.7">0</text>
<text x="89.4" y="121.6">C7</text>
<text x="89.5" y="124.1">E8</text>
<text x="94.5" y="122.4">BT_HOST_WAKE</text>
<text x="95" y="125">BT_I2S_CLK</text>
<text x="141.1" y="122.4">NC2</text>
<text x="141.1" y="125">NC3</text>
<text x="147.3" y="121.6">H4</text>
<text x="147.3" y="124.1">H5</text>
<text x="54.6" y="131.8">BT_REG_ON</text>
<text x="54.6" y="126.7">MICRO_I2S2_DO</text>
<text x="54.6" y="129.2">MICRO_I2S2_WS</text>
<text x="69.7" y="126.2">R16</text>
<text x="69.7" y="128.8">R17</text>
<text x="80.8" y="126.2">0</text>
<text x="80.8" y="128.8">0</text>
<text x="89.3" y="131.8">G5</text>
<text x="89.4" y="126.7">D7</text>
<text x="89.4" y="129.2">D8</text>
<text x="94.5" y="127.5">BT_I2S_DO</text>
<text x="94.5" y="130">BT_I2S_WS</text>
<text x="141.1" y="127.5">NC4</text>
<text x="141.1" y="130">NC5</text>
<text x="147.3" y="126.7">H7</text>
<text x="147.3" y="129.2">H9</text>
<text x="147.3" y="131.7">J6</text>
<text x="94.5" y="132.6">BT_REG_ON</text>
<text x="141.1" y="132.6">NC6</text>
<text x="89.4" y="139.4">C5</text>
<text x="89.4" y="141.9">D5</text>
<text x="94.2" y="140.3">NC</text>
<text x="94.4" y="142.7">NC</text>
<text x="141.3" y="140.3">NC</text>
<text x="147.3" y="139.4">C6</text>
<text x="89.4" y="144.4">D6</text>
<text x="89.4" y="147">D3</text>
<text x="89.4" y="149.5">C4</text>
<text x="94.3" y="147.9">NC</text>
<text x="94.3" y="145.3">NC</text>
<text x="141.4" y="145.3">NC</text>
<text x="147.3" y="144.4">D4</text>
<text x="89.4" y="152.1">C3</text>
<text x="89.4" y="154.6">C1</text>
<text x="94.3" y="150.5">NC</text>
<text x="94.3" y="153">NC</text>
<text x="94.4" y="155.6">NC</text>
<text x="141.8" y="155.5">NC</text>
<text x="147.3" y="154.6">A5</text>
<text x="89.5" y="157.1">B1</text>
<text x="89.5" y="159.7">E4</text>
<text x="94.2" y="158">NC</text>
<text x="94.4" y="160.6">NC</text>
<text x="141.7" y="160.6">NC</text>
<text x="147.3" y="159.7">E5</text>
<text x="89.5" y="162.2">E6</text>
<text x="94.4" y="163.1">NC</text>
<text x="54.6" y="169.8">SDIO_CLK_SPI_CLK</text>
<text x="54.6" y="172.4">SDIO_CMD_SPI_DI</text>
<text x="89.4" y="169.8">C2</text>
<text x="89.4" y="172.4">D2</text>
<text x="94.5" y="173.2">SDIO_CMD_SPI_DI</text>
<text x="95" y="170.7">SDIO_CLK_SPI_CLK</text>
<text x="133.1" y="170.7">HSIC_STROBE</text>
<text x="147.3" y="169.8">J3</text>
<text x="54.6" y="174.9">SDIO_DATA0_SPI_DO</text>
<text x="54.6" y="177.5">SDIO_DATA1_SPI_IRQ</text>
<text x="89.5" y="174.9">E2</text>
<text x="89.5" y="177.5">E3</text>
<text x="89.6" y="180">F3</text>
<text x="94.5" y="175.8">SDIO_DATA0_SPI_DO</text>
<text x="94.5" y="178.3">SDIO_DATA1_SPI_IRQ</text>
<text x="135.4" y="175.8">HSIC_DATA</text>
<text x="147.3" y="174.9">J4</text>
<text x="54.6" y="180">SDIO_DATA2_SPI_NC</text>
<text x="54.6" y="182.5">SDIO_DATA3_SPI_CS</text>
<text x="89.3" y="182.5">G3</text>
<text x="94.5" y="180.8">SDIO_DATA2_SPI_NC</text>
<text x="94.5" y="183.4">SDIO_DATA3_SPI_CS</text>
<text x="137" y="185.9">SR_PVSS</text>
<text x="147.3" y="185.1">F1</text>
<text x="54.6" y="190.2">GPIO2_JTAG_TCK</text>
<text x="89.3" y="190.2">G8</text>
<text x="95" y="191">GPIO2_JTAG_TCK</text>
<text x="139" y="191">GND12</text>
<text x="147.3" y="190.2">F6</text>
<text x="54.6" y="197.8">GPIO6_SDIO_SPI_SELECT</text>
<text x="54.6" y="195.2">GPIO5_JTAG_TDO</text>
<text x="54.6" y="192.7">GPIO3_JTAG_TMS</text>
<text x="89.3" y="192.7">G6</text>
<text x="89.3" y="195.2">G7</text>
<text x="89.6" y="197.8">F8</text>
<text x="94.5" y="193.5">GPIO3_JTAG_TMS</text>
<text x="94.5" y="196.1">GPIO5_JTAG_TDO</text>
<text x="139" y="193.5">GND13</text>
<text x="139" y="196.1">GND14</text>
<text x="147.3" y="192.7">F9</text>
<text x="147.3" y="195.2">F10</text>
<text x="147.3" y="197.8">G2</text>
<text x="174" y="195.2">Note: SR_PVSS (F1) has to connect to GND pin of C28</text>
<text x="188.7" y="192.5">GND</text>
<text x="94.5" y="198.6">GPIO6</text>
<text x="139" y="198.6">GND15</text>
<text x="139" y="201.2">GND16</text>
<text x="139" y="203.7">GND17</text>
<text x="147.3" y="200.3">G9</text>
<text x="147.3" y="202.9">G10</text>
<text x="88.6" y="205.4">A10</text>
<text x="89.5" y="207.9">B2</text>
<text x="94.5" y="206.2">GND1</text>
<text x="94.5" y="208.8">GND2</text>
<text x="139" y="206.2">GND18</text>
<text x="139" y="208.8">GND19</text>
<text x="147.3" y="205.4">H2</text>
<text x="147.3" y="207.9">H3</text>
<text x="88.6" y="213">B10</text>
<text x="89.4" y="215.5">C8</text>
<text x="89.5" y="210.5">B3</text>
<text x="94.5" y="213.8">GND4</text>
<text x="94.5" y="211.3">GND3</text>
<text x="139" y="211.3">GND20</text>
<text x="139" y="213.8">GND21</text>
<text x="147.3" y="210.5">H6</text>
<text x="147.3" y="213">H8</text>
<text x="147.3" y="215.5">H10</text>
<text x="88.5" y="218.1">C10</text>
<text x="89.4" y="220.6">D1</text>
<text x="94.5" y="221.5">GND7</text>
<text x="94.5" y="218.9">GND6</text>
<text x="94.5" y="216.4">GND5</text>
<text x="139" y="216.4">GND22</text>
<text x="139" y="218.9">GND23</text>
<text x="139" y="221.5">GND24</text>
<text x="147.3" y="218.1">J1</text>
<text x="147.3" y="220.6">J2</text>
<text x="88.5" y="223.2">D10</text>
<text x="88.6" y="225.7">E10</text>
<text x="94.5" y="226.5">GND9</text>
<text x="94.5" y="224">GND8</text>
<text x="139" y="224">GND25</text>
<text x="139" y="226.5">GND26</text>
<text x="147.3" y="223.2">J5</text>
<text x="147.3" y="225.7">J7</text>
<text x="89.6" y="228.2">F2</text>
<text x="89.6" y="230.8">F5</text>
<text x="94.5" y="229.1">GND10</text>
<text x="94.5" y="231.6">GND11</text>
<text x="139" y="229.1">GND27</text>
<text x="139" y="231.6">GND28</text>
<text x="147.3" y="228.2">J9</text>
<text x="147.3" y="230.8">J10</text>
<text x="115.5" y="238.4">AW-AH641</text>
<text x="84.6" y="245.8">GND</text>
<text x="150.6" y="245.8">GND</text>
</g>
</svg>
